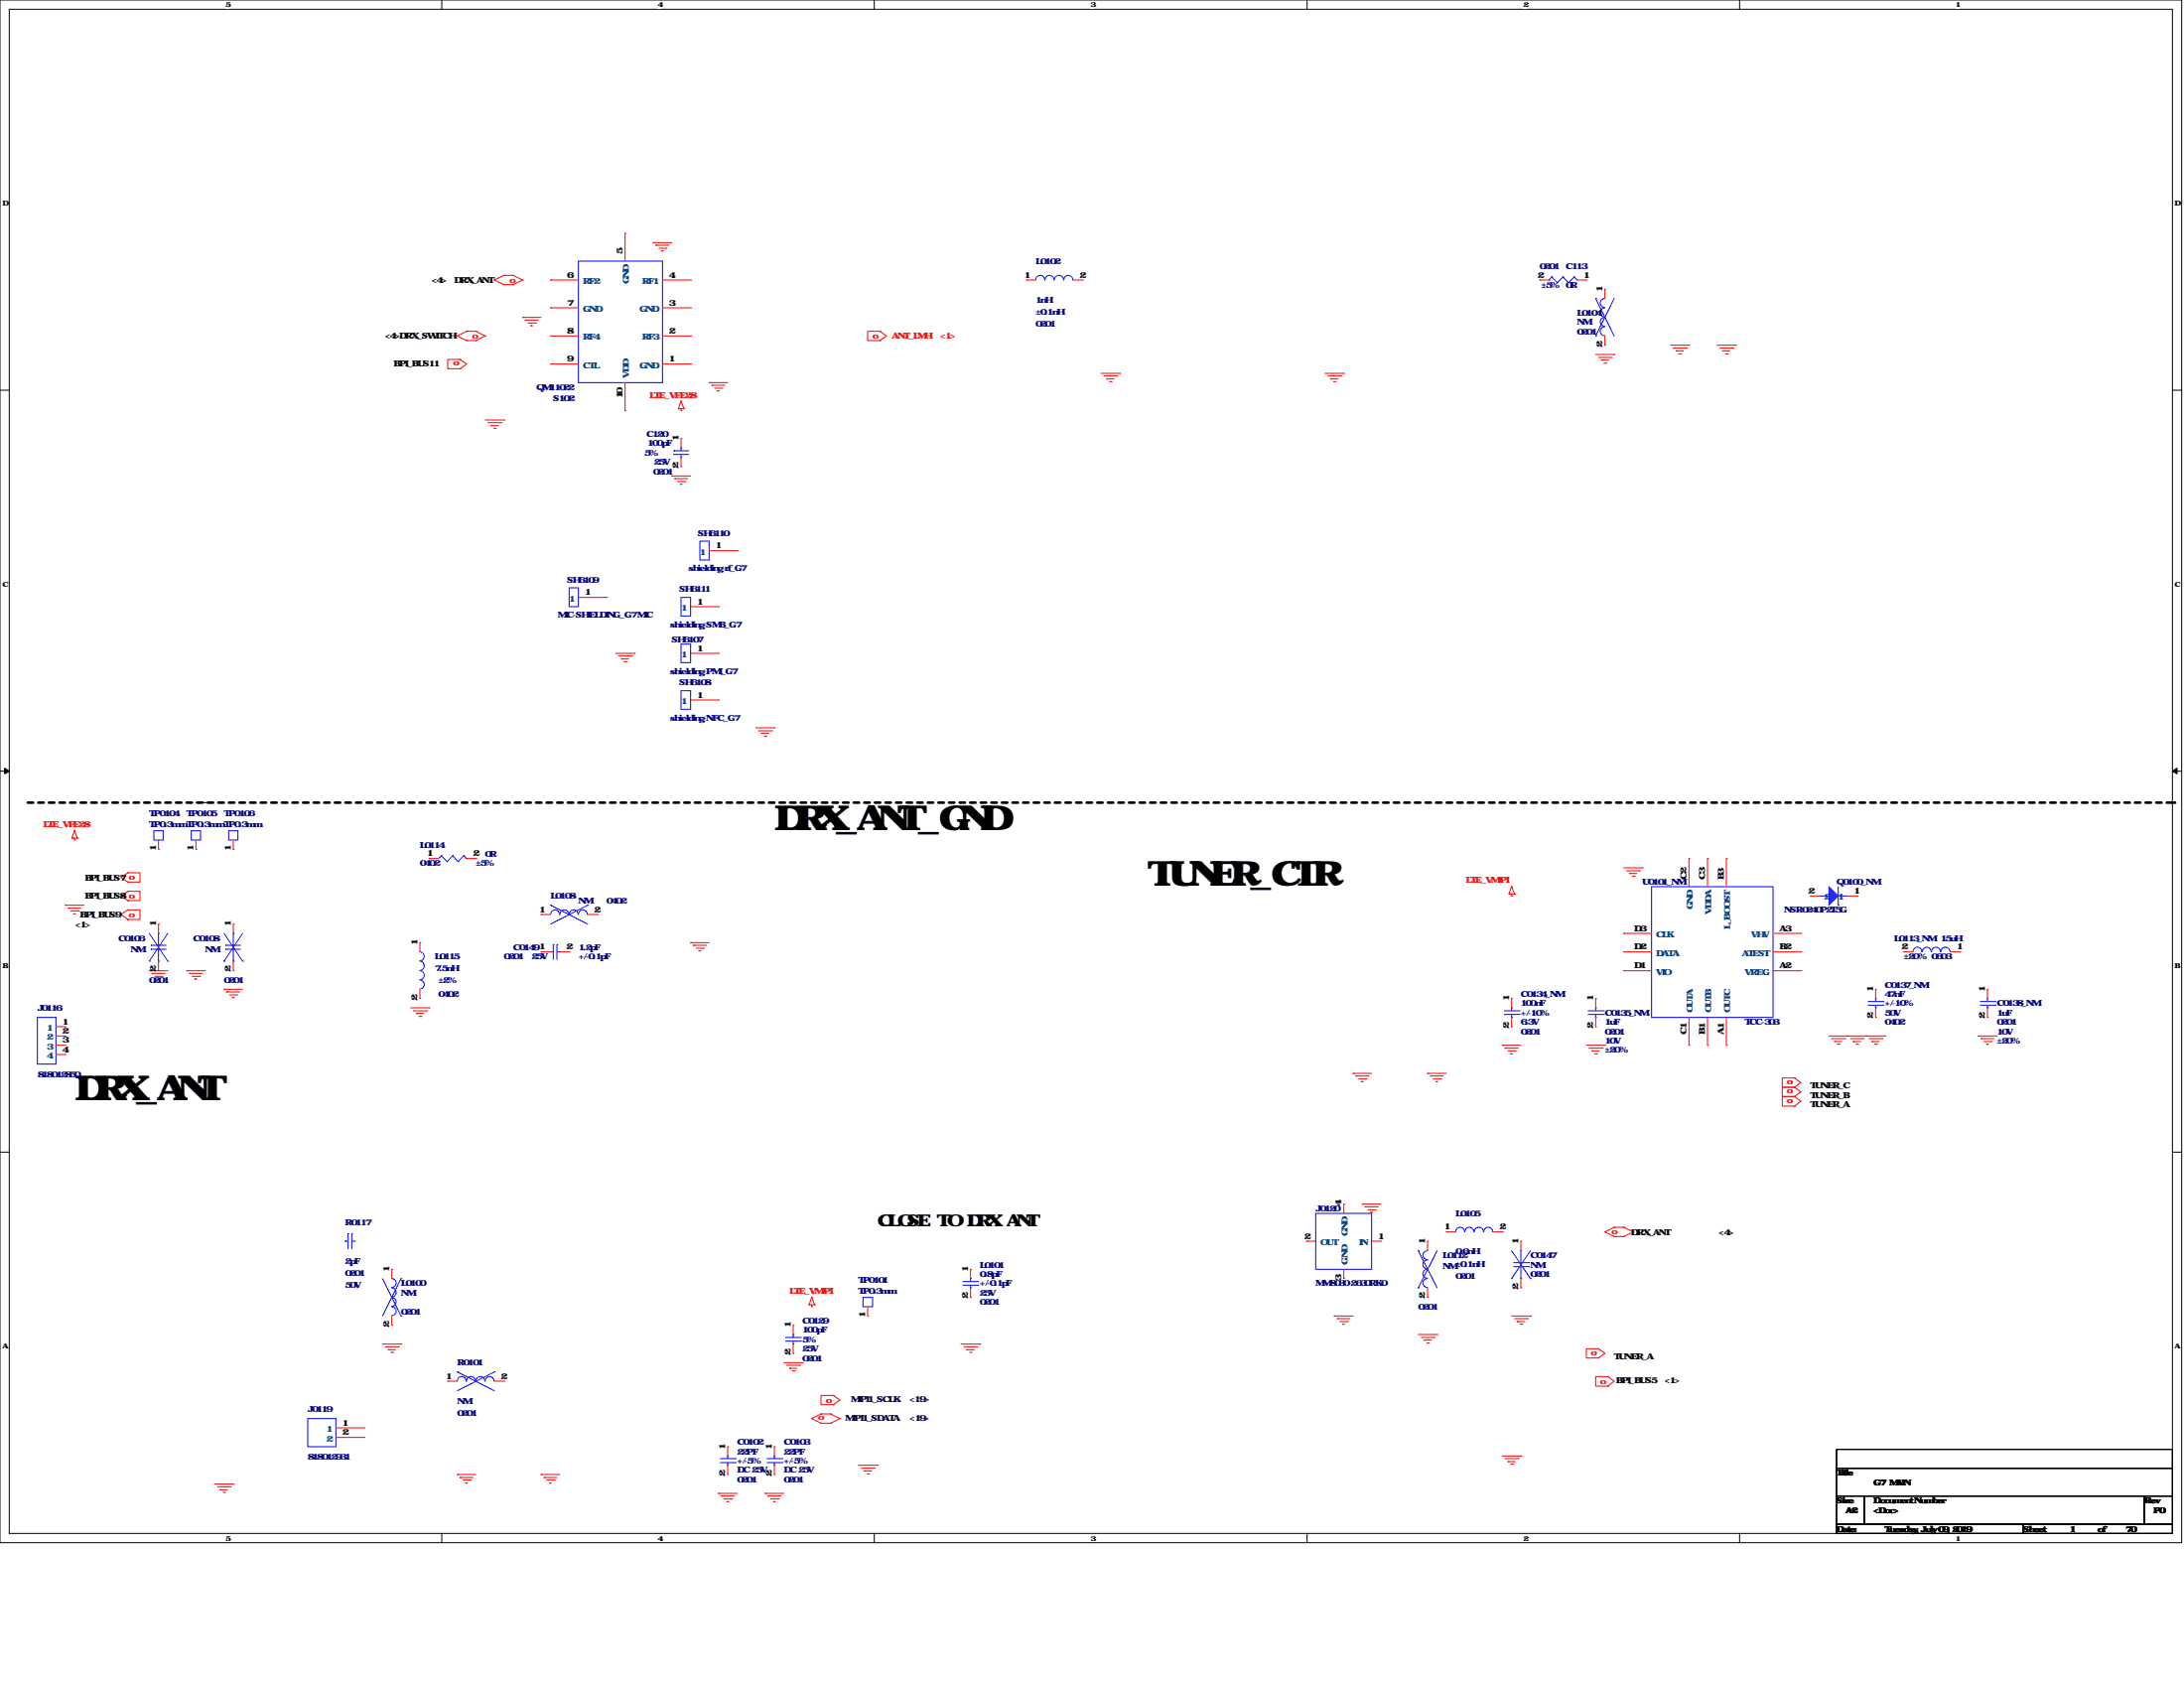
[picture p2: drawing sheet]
<svg xmlns="http://www.w3.org/2000/svg" width="279mm" height="216mm" viewBox="0 0 279 216" stroke-linecap="round" stroke-linejoin="round" font-family="sans-serif">
<path d="M0 0h279.1v197.3h-279.1zM1.2 1.2h276.7v194.9h-276.7z" fill="none" stroke="#000" stroke-width=".13"/>
<g fill="#fff">
<path d="M28.8 .1h.5v1h-.5z"/>
<path d="M28.8 196.3h.5v.9h-.5z"/>
</g>
<path d="M56.5 0v1.2M56.5 196.1v1.2" fill="none" stroke="#000" stroke-width=".13"/>
<g fill="#fff">
<path d="M84.2 .1h.4v1h-.4z"/>
<path d="M84.2 196.3h.4v.9h-.4z"/>
</g>
<path d="M111.8 0v1.2M111.8 196.1v1.2" fill="none" stroke="#000" stroke-width=".13"/>
<g fill="#fff">
<path d="M139.5 .1h.5v1h-.5z"/>
<path d="M139.5 196.3h.5v.9h-.5z"/>
</g>
<path d="M167.2 0v1.2M167.2 196.1v1.2" fill="none" stroke="#000" stroke-width=".13"/>
<g fill="#fff">
<path d="M194.9 .1h.4v1h-.4z"/>
<path d="M194.9 196.3h.4v.9h-.4z"/>
</g>
<path d="M222.5 0v1.2M222.5 196.1v1.2" fill="none" stroke="#000" stroke-width=".13"/>
<g fill="#fff">
<path d="M250.2 .1h.5v1h-.5z"/>
<path d="M250.2 196.3h.5v.9h-.5z"/>
<path d="M.3 25.5h.6v1h-.6z"/>
<path d="M278.2 25.5h.6v1h-.6z"/>
<path d="M.3 74.3h.6v.9h-.6z"/>
<path d="M278.2 74.3h.6v.9h-.6z"/>
</g>
<path d="M0 49.9h1.2M277.9 49.9h1.2" fill="none" stroke="#000" stroke-width=".13"/>
<g fill="#fff">
<path d="M.3 123h.5v1h-.5z"/>
<path d="M278.2 123h.6v1h-.6z"/>
</g>
<path d="M0 98.6h1.2M277.9 98.6h1.2" fill="none" stroke="#000" stroke-width=".13"/>
<path d="M.6 98.3l.6 .3-.6 .4zM277.9 98.6l.6-.3v.7z" fill="#000" stroke="#000" stroke-width=".13"/>
<g fill="#fff">
<path d="M.3 171.7h.5v1h-.5z"/>
<path d="M278.2 171.7h.6v1h-.6z"/>
</g>
<path d="M25.1 102.7h1.1M26.2 102.7h.1M0 147.4h1.2M277.9 147.4h1.2M234.9 185.4h43v2.4h-43zM234.9 187.8h43v3.5h-43zM234.9 191.3h3.6v3.6h-3.6zM234.9 194.9h23.9v1.2h-23.9zM238.5 191.3h35.8v3.6h-35.8zM258.8 194.9h19.1v1.2h-19.1zM274.3 191.3h3.6v3.6h-3.6z" fill="none" stroke="#000" stroke-width=".13"/>
<path d="M3.6 102.7h274.5" fill="none" stroke="#000" stroke-width=".34" stroke-dasharray=".7 .7"/>
<circle cx="278.1" cy="102.7" r=".17" fill="#000" stroke-dasharray=".7 .7"/>
<g fill="none" stroke="#f00" stroke-width=".13">
<path d="M63.2 35.8h.1M63.2 35.8l1.3 .6M64.5 35.2h.1M64.5 36.4h.1M64.5 35.2h1.2M64.5 35.2l-1.3 .6M64.5 36.4h1.2M65.7 35.2h.1M65.7 36.4h.1M65.7 35.2l1.1 .6M66.8 35.8h.1M66.8 35.8l-1.1 .6"/>
<path d="M70.4 35.8h.1M70.4 39.4h.1M70.4 35.8h3.6M70.4 39.4h3.6M80 29.8h.1M80 29.8v3.6M83.6 31h.1M83.6 31h2.3M83.9 31.4h.1M83.9 31.4h1.7M84.3 31.7h.9M84.6 32.1h.1"/>
<path d="M84.6 32.1h.3M84.8 35.8h3.5M84.8 39.4h3.5M85.2 31.7h.1M88.3 39.4h.1M88.3 35.8h.1M131.3 35.8h.1M131.3 35.8h1.2M137.3 35.8h1.2M138.5 35.8h.1M197 35.8h.1M197 35.8h1.2"/>
<path d="M201.8 35.8h1.1M202.9 35.8h.1M205.3 37h.1M205.3 37v1.2M58.5 43h.1M58.5 43l1.2 .6M58.8 47.2h.1M58.8 46h.1M58.8 46h-1.5v1.2h1.5M58.8 46l.9 .6-.9 .6M59.7 42.4h.1M59.7 43.6h.1"/>
<path d="M59.7 42.4h1.2M59.7 42.4l-1.2 .6M59.7 43.6h1.2M60.9 42.4h.1M60.9 43.6h.1M60.9 42.4l1.2 .6M62.1 43h.1M62.1 53.7h2.4M62.1 43l-1.2 .6M62.4 54.1h1.7M62.8 54.4h.1M62.8 54.4h1"/>
<path d="M63.2 54.8h.2M63.4 54.8h.1M64.1 54.1h.1M64.5 53.7h.1M66.8 40.6h.1M66.8 40.6h2.4M67.2 40.9h.1M67.2 40.9h1.7M67.6 41.3h.9M67.9 41.7h.1M67.9 41.7h.3M68.5 41.3h.1"/>
<path d="M70.4 43h.1M70.4 46.6h.1M70.4 46.6h3.6M70.4 43h3.6M80 52.5h.1M80 48.9v3.6M84.8 46.6h3.5M84.8 43h3.5M86.8 52.3h.1M86.8 52.3h.7M87.1 52.5h.1M87.1 51.3h.1"/>
<path d="M87.1 56.1h.1M87.1 59.7h.1M87.1 52.3v.2M87.1 56.1v1.2M87.1 58.5v1.2M87.1 51.3l-.3 1M87.1 51.3l.4 1M87.5 52.3h.1M88.3 46.6h.1M88.3 43h.1M90.7 48.9h.1M90.7 48.9h2.4"/>
<path d="M91.1 49.3h.1M91.1 49.3h1.7M91.4 49.7h1M91.8 50h.1M91.8 50h.2M92.4 49.7h.1M112.6 42.4h.1M112.6 43.6h.1M112.6 42.4h-1.6v1.2h1.6M112.6 42.4l.8 .6-.8 .6M140.8 47.8h2.5M141.2 48.1h1.7"/>
<path d="M141.6 48.5h.1M141.6 48.5h.9M141.9 48.8h.3M142.2 48.8h.1M142.9 48.1h.1M143.3 47.8h.1M169.5 47.8h2.4M169.9 48.1h1.6M170.2 48.5h.1M170.2 48.5h1M170.6 48.8h.2M170.8 48.8h.1"/>
<path d="M171.5 48.1h.1M171.9 47.8h.1M204.1 45.3h2.4M204.5 45.7h1.7M204.9 46.1h.1M204.9 46.1h.9M205.2 46.4h.2M205.3 44.2h.1M205.3 43v1.2M205.4 46.4h.1M206.2 45.7h.1M206.5 45.3h.1"/>
<path d="M213.7 44.2h2.4M214 44.5h1.7M214.4 44.9h.1M214.4 44.9h.9M214.8 45.3h.2M215 45.3h.1M215.7 44.5h.1M216.1 44.2h.1M219.7 44.2h2.3M220 44.5h1.7M220.4 44.9h.1M220.4 44.9h.9"/>
<path d="M220.7 45.3h.3M221 45.3h.1M221.7 44.5h.1M222 44.2h.1M74 76.4h3.6M77.6 76.4h.1M85.9 60.9h.1M85.9 60.9h2.4M86.3 61.2h.1M86.3 61.2h1.7M86.7 61.6h.9M87 61.9h.1"/>
<path d="M87 61.9h.2M87.6 61.6h.1M88.3 77.6h3.6M90.7 70.4h3.6M91.9 77.6h.1M94.3 70.4h.1M78.8 83.6h2.4M79.1 83.9h1.7M79.5 84.3h.1M79.5 84.3h.9M79.8 84.6h.3M80.1 84.6h.1"/>
<path d="M80.8 83.9h.1M81.2 83.6h.1M88.3 83.6h3.6M88.3 89.5h3.6M91.9 83.6h.1M91.9 89.5h.1M96.7 93.1h2.4M97 93.5h1.7M97.4 93.8h.1M97.4 93.8h.9M97.7 94.2h.3M98 94.2h.1"/>
<path d="M98.7 93.5h.1M99.1 93.1h.1M8.3 115.8h.1M8.3 115.8h2.5M8.7 116.2h.1M8.7 116.2h1.7M9.1 116.5h.9M9.2 107.2h.1M9.2 107.2h.7M9.4 116.9h.1M9.4 116.9h.3M9.5 107.4h.1"/>
<path d="M9.5 106.3h.1M9.5 107.2v.2M9.5 106.3l-.3 .9M9.5 106.3l.4 .9M9.9 107.2h.1M10 116.5h.1M16.3 111.6h.1M16.3 112.8h.1M16.3 111.6h1.6v1.2h-1.6M16.3 114h.1M16.3 115.2h.1M16.3 114h1.6v1.2h-1.6"/>
<path d="M16.3 116.4h.1M16.3 117.6h.1M16.3 116.4h1.6v1.2h-1.6M16.3 111.6l-.8 .6 .8 .6M16.3 114l-.8 .6 .8 .6M16.3 116.4l-.8 .6 .8 .6M20.3 118.2h.1M20.3 108.6h.1M20.3 107.4v1.2M20.3 118.2v1.2M25.1 108.6h.1M25.1 107.4v1.2"/>
<path d="M29.8 108.6h.1M29.8 118.2h.1M29.8 107.4v1.2M29.8 118.2v1.2M54.9 109.8h.1M54.9 109.8h1.2M59.7 109.8h1.2M60.9 109.8h.1M69.2 117h.1M69.2 117h1.2M75.2 117h1.2M76.4 117h.1"/>
<path d="M193 114.3h.1M193 114.3h.8M193.4 114.6h.1M193.4 113.4h.1M193.4 114.3v.3M193.4 113.4l.4 .9M193.4 113.4l-.4 .9M193.8 114.3h.1M207.7 119.4h.1M207.7 111h2.4M207.7 119.4h3.6M208.1 111.4h1.7"/>
<path d="M208.4 111.7h.1M208.4 111.7h1M208.8 112.1h.2M209 112.1h.1M209.8 111.4h.1M210.1 111h.1M216.1 109.8h.1M216.1 109.8v3.6M218.4 109.8h.1M218.4 109.8v3.6M220.9 109.8h.1M220.9 109.8v3.6"/>
<path d="M226.8 119.4h3.6M230.4 119.4h.1M231.6 114.6h.1M231.6 114.6h1.2M236.3 114.6h1.3M237.6 114.6h.1M7.2 132.5h1.1M7.2 133.7h1.1M7.2 134.9h1.1M7.2 131.3h1.1M8.3 132.5h.1M8.3 133.7h.1"/>
<path d="M8.3 134.9h.1M8.3 131.3h.1M19.1 124.2h.1M19.1 124.2h2.4M19.4 124.5h.1M19.4 124.5h1.7M19.8 124.9h.9M20.2 125.2h.1M20.2 125.2h.2M20.3 124.2h.1M20.3 122.9v1.3M20.7 124.9h.1"/>
<path d="M23.9 124.2h.1M23.9 124.2h2.3M24.2 124.5h.1M24.2 124.5h1.7M24.6 124.9h.9M24.9 125.2h.1M24.9 125.2h.3M25.5 124.9h.1M28.7 126.5h.1M28.7 126.5h2.3M29 126.9h.1M29 126.9h1.7"/>
<path d="M29.4 127.3h.9M29.7 127.6h.1M29.7 127.6h.3M29.8 124.2h.1M29.8 122.9v1.3M30.3 127.3h.1M52.5 128.9h2.4M52.9 129.3h1.7M53.3 129.6h.1M53.3 129.6h.9M53.6 130h.2M53.7 120.6h.1"/>
<path d="M53.7 127.7h.1M53.7 120.6v1.2M53.7 126.5v1.2M53.8 130h.1M54.6 129.3h.1M54.9 128.9h.1M69.2 121.8h.1M69.2 121.8h1.2M71.6 121.8h1.2M72.8 121.8h.1M88.3 120.6h.1M88.3 120.6h2.4"/>
<path d="M88.7 120.9h.1M88.7 120.9h1.7M89.1 121.3h.9M89.4 121.6h.1M89.4 121.6h.3M90 121.3h.1M173.1 137.3h.1M173.1 137.3h2.4M173.4 137.6h.1M173.4 137.6h1.7M173.8 138h1M174.2 138.3h.1"/>
<path d="M174.2 138.3h.2M174.8 138h.1M182.6 137.3h.1M182.6 137.3h2.4M183 137.6h.1M183 137.6h1.7M183.3 138h1M183.7 138.3h.1M183.7 138.3h.2M184.3 138h.1M192.2 133.7h.1M192.2 133.7h2.4"/>
<path d="M192.5 134.1h.1M192.5 134.1h1.7M192.9 134.4h.9M193.3 134.8h.1M193.3 134.8h.2M193.4 127.7h.1M193.4 131.3h.1M193.4 127.7v1.2M193.4 130.1v1.2M193.8 134.4h.1M202.9 133.7h2.4M203.3 134.1h1.7"/>
<path d="M203.7 134.4h.1M203.7 134.4h.9M204 134.8h.3M204.1 127.7h.1M204.1 131.3h.1M204.1 127.7v1.2M204.1 130.1v1.2M204.3 134.8h.1M205 134.1h.1M205.3 133.7h.1M207.7 124.2h.1M207.7 121.8h.1"/>
<path d="M207.7 124.2h3.6M207.7 121.8h3.6M216.1 133.7h.1M216.1 130.1v3.6M218.4 133.7h.1M218.4 130.1v3.6M220.9 133.7h.1M220.9 130.1v3.6M226.8 124.2h3.6M226.8 121.8h3.6M229.6 139.1h.1M229.6 137.9h.1"/>
<path d="M229.6 137.9h-1.6v1.2h1.6M229.6 139.1h-1.6v1.2h1.6M229.6 137.9l.8 .6-.8 .6M229.6 139.1l.8 .6-.8 .6M230.4 124.2h.1M230.4 121.8h.1M234 132.5h7.1M234.3 132.8h1.7M234.7 133.2h.1M234.7 133.2h.9M235 133.6h.3M235.3 133.6h.1"/>
<path d="M236 132.8h.1M236.3 132.5h.1M236.7 132.8h1.7M237.1 133.2h.1M237.1 133.2h.9M237.4 133.6h.3M237.7 133.6h.1M238.4 132.8h.1M238.8 132.5h.1M239.1 132.8h1.7M239.5 133.2h.1M239.5 133.2h.9"/>
<path d="M239.8 133.6h.3M239.9 126.5h.1M239.9 130.1h.1M239.9 126.5v1.2M239.9 128.9v1.2M240.1 133.6h.1M240.8 132.8h.1M241.1 132.5h.1M243.5 121.8h.1M243.5 121.8h1.2M249.5 121.8h1.2M250.7 121.8h.1"/>
<path d="M253.1 132.5h.1M253.1 132.5h2.4M253.4 132.8h.1M253.4 132.8h1.7M253.8 133.2h1M254.2 133.6h.1M254.2 133.6h.2M254.3 126.5h.1M254.3 130.1h.1M254.3 126.5v1.2M254.3 128.9v1.2M254.8 133.2h.1"/>
<path d="M167.1 158.7h.1M167.1 158.7h1.2M171.9 154h.1M171.9 154v1.2M174.3 154h.1M174.3 154h2.4M174.6 154.3h.1M174.6 154.3h1.7M175 154.7h.9M175.3 155.1h.1M175.3 155.1h.3M175.5 158.7h1.2"/>
<path d="M175.9 154.7h.1M176.7 158.7h.1M182.6 158.7h.1M182.6 158.7v1.3M185 157.6h.1M185 157.6h1.2M191 157.6h1.2M192.2 157.6h.1M194.6 158.7h.1M194.6 158.7v1.3M205.3 157.6h.1M205.3 157.6l1.2 .6"/>
<path d="M206.5 157h.1M206.5 158.2h.1M206.5 157l-1.2 .6M206.5 157h1.2M206.5 158.2h1.2M207.7 157h.1M207.7 158.2h.1M207.7 157l1.2 .6M208.9 157.6h.1M208.9 157.6l-1.2 .6M229.6 140.3h.1M229.6 141.5h.1"/>
<path d="M229.6 140.3h-1.6v1.2h1.6M229.6 140.3l.8 .5-.8 .7M48.9 171.9h2.4M49.3 172.3h1.7M49.7 172.6h.1M49.7 172.6h.9M50 173h.2M50.1 162.3h.1M50.1 169.5h.1M50.1 162.3v1.2M50.1 168.3v1.2M50.2 173h.1"/>
<path d="M51 172.3h.1M51.3 171.9h.1M57.3 176.7h.1M57.3 176.7h1.2M63.2 176.7h1.3M64.5 176.7h.1M100.3 174.3h2.4M100.6 174.6h1.7M101 175h.1M101 175h.9M101.3 175.3h.3M101.5 169.5h.1"/>
<path d="M101.5 173.1h.1M101.5 169.5v1.2M101.5 171.9v1.2M101.6 175.3h.1M102.3 174.6h.1M102.7 174.3h.1M103.5 166.9h.1M103.5 166.9h.7M103.8 167.1h.1M103.8 165.9h.1M103.8 166.9v.2M103.8 165.9l-.3 1"/>
<path d="M103.8 165.9l.4 1M104.2 166.9h.1M106.6 178.5h.1M106.6 179.7h.1M106.6 178.5h-1.6v1.2h1.6M106.6 178.5l.8 .6-.8 .6M111 168.3h.1M111 167.1v1.2M122.9 171.9h2.4M123.3 172.3h1.7M123.7 172.6h.1M123.7 172.6h.9"/>
<path d="M124 173h.2M124.2 162.3h.1M124.2 165.9h.1M124.2 162.3v1.2M124.2 164.7v1.2M124.2 173h.1M125 172.3h.1M125.3 171.9h.1M170.7 168.3h.1M170.7 168.3h2.4M171.1 168.7h.1M171.1 168.7h1.6"/>
<path d="M171.4 169h1M171.8 169.4h.1M171.8 169.4h.2M171.9 163.5h.1M171.9 162.3v1.2M172.4 169h.1M181.4 170.7h2.5M181.8 171.1h1.7M182.2 171.4h.1M182.2 171.4h.9M182.5 171.8h.3M182.6 165.9h.1"/>
<path d="M182.6 164.7v1.2M182.8 171.8h.1M183.5 171.1h.1M183.9 170.7h.1M193.4 168.3h2.4M193.8 168.7h1.6M194.1 169h.1M194.1 169h1M194.5 169.4h.2M194.6 164.7h.1M194.6 163.5v1.2M194.7 169.4h.1"/>
<path d="M195.4 168.7h.1M195.8 168.3h.1M204.5 173.7h.1M204.5 172.5h.1M204.5 172.5h-1.6v1.2h1.6M204.5 172.5l.8 .6-.8 .6M205.7 176.1h.1M205.7 177.3h.1M205.7 176.1h-1.6v1.2h1.6M205.7 176.1l.8 .6-.8 .6M27.4 189.8h2.4M27.8 190.2h1.7"/>
<path d="M28.2 190.5h.1M28.2 190.5h.9M28.5 190.9h.2M28.7 190.9h.1M29.5 190.2h.1M29.8 189.8h.1M43 182.6h3.6M43 183.9h3.6M46.6 182.6h.1M46.6 183.9h.1M58.5 188.6h.1M58.5 188.6h2.4"/>
<path d="M58.8 189h.1M58.8 189h1.7M59.2 189.3h1M59.6 189.7h.1M59.6 189.7h.2M60.2 189.3h.1M69.2 188.6h.1M69.2 188.6h2.4M69.6 189h.1M69.6 189h1.6M69.9 189.3h1M70.3 189.7h.1"/>
<path d="M70.3 189.7h.2M70.9 189.3h.1M91.9 191h.1M91.9 191h2.4M92.3 191.3h.1M92.3 191.3h1.6M92.6 191.7h1M93 192.1h.1M93 192.1h.2M93.1 185h.1M93.1 188.6h.1M93.1 185v1.2"/>
<path d="M93.1 187.4v1.2M93.6 191.7h.1M97.9 191h.1M97.9 191h2.4M98.3 191.3h.1M98.3 191.3h1.6M98.6 191.7h1M99 192.1h.1M99 192.1h.2M99.1 185h.1M99.1 188.6h.1M99.1 185v1.2"/>
<path d="M99.1 187.4v1.2M99.6 191.7h.1M103.8 181.4h.1M103.8 181.4l1.2 .6M105 182h.1M105 180.8h.1M105 182h1.3M105 180.8h1.3M105 180.8l-1.2 .6M106.3 182h.1M106.3 180.8h.1M106.3 180.8l1.1 .6"/>
<path d="M107.4 181.4h.1M107.4 181.4l-1.1 .6M109.8 187.4h2.4M110.2 187.8h1.6M110.5 188.1h.1M110.5 188.1h1M110.9 188.5h.2M111.1 188.5h.1M111.8 187.8h.1M112.2 187.4h.1M192.2 186.2h2.4M192.5 186.6h1.7"/>
<path d="M192.9 186.9h.1M192.9 186.9h.9M193.3 187.3h.2M193.5 187.3h.1M194.2 186.6h.1M194.6 186.2h.1"/>
</g>
<g fill="none" stroke="#00f" stroke-width=".13">
<path d="M74 33.4h10.8v15.5h-10.8zM133.6 35.8a.57 .57 0 0 0-.5-.6 .57 .57 0 0 0-.6 .6M134.8 35.8a.57 .57 0 0 0-.5-.6 .57 .57 0 0 0-.6 .6M136.1 35.8a.59 .59 0 0 0-.6-.6 .59 .59 0 0 0-.6 .6M137.2 35.8a.57 .57 0 0 0-.5-.6 .57 .57 0 0 0-.6 .6M198.2 35.8h.1M198.5 35.4h.1M198.5 35.4l.7 .8M198.5 35.4l-.3 .4M199.2 36.2h.1M199.9 35.4h.1M199.9 35.4l.8 .8"/>
<path d="M199.9 35.4l-.7 .8M200.7 36.2h.1M201.4 35.4h.1M201.4 35.4l.4 .4M201.4 35.4l-.7 .8M204.1 38.2h.1M204.1 38.2l2.4 4.8M205.3 38.2a.57 .57 0 0 0-.6 .6 .57 .57 0 0 0 .6 .5M205.3 39.4a.59 .59 0 0 0-.6 .6 .59 .59 0 0 0 .6 .6M206.5 38.2l-2.4 4.8M86.2 57.7h.1M86.2 58.1h.1"/>
<path d="M86.2 57.7h1.9M86.2 58.1h1.9M87.1 57.3h.1M87.1 58.5h.1M87.1 57.3v.4M87.1 58.1v.4M204.1 43h.1M205.3 40.6a.57 .57 0 0 0-.6 .6 .57 .57 0 0 0 .6 .5M205.3 41.8a.57 .57 0 0 0-.6 .6 .57 .57 0 0 0 .6 .5M72.8 75.2h1.2v2.4h-1.2zM87.1 76.4h1.2v2.4h-1.2zM89.5 69.2h1.2v2.4h-1.2z"/>
<path d="M87.1 82.4h1.2v2.4h-1.2zM87.1 88.3h1.2v2.4h-1.2zM19.1 119.4l2.4 3.5M19.7 106.3h1.2v1.1h-1.2zM20.3 119.4h.1M20.3 119.4v1.5M21.5 119.4l-2.4 3.5M24.5 106.3h1.2v1.1h-1.2zM28.7 119.4l2.3 3.5M29.3 106.3h1.1v1.1h-1.1zM29.8 119.4h.1M29.8 119.4v1.5"/>
<path d="M31 119.4l-2.3 3.5M56.5 109.5h.1M56.5 109.5l-.4 .3M56.5 109.5l.7 .7M57.2 110.2h.1M57.9 109.5h.1M57.9 109.5l-.7 .7M57.9 109.5l.7 .7M58.6 110.2h.1M59.3 109.5h.1M59.3 109.5l-.7 .7M59.3 109.5l.4 .3"/>
<path d="M59.7 109.8h.1M70.4 117a.57 .57 0 0 1 .6-.6 .57 .57 0 0 1 .6 .6M70.4 115.8h.1M70.4 115.8l4.8 2.4M71.6 117a.57 .57 0 0 1 .6-.6 .57 .57 0 0 1 .6 .6M72.8 117a.57 .57 0 0 1 .6-.6 .57 .57 0 0 1 .6 .6M74 117a.57 .57 0 0 1 .6-.6 .57 .57 0 0 1 .5 .6M75.2 115.8h.1M75.2 115.8l-4.8 2.4M211.3 113.4h15.5v16.7h-15.5zM232.8 114.6h.1M232.8 114.6h1.2"/>
<path d="M235.2 114.6h.1M235.2 115.8h.1M235.2 114.6h1.1M235.2 113.4v2.4M4.8 130.1h2.4v6h-2.4zM19.1 122.9h.1M19.3 120.9h.1M19.3 121.4h.1M19.3 120.9h2M19.3 121.4h2M20.3 122.9h.1M20.3 121.4v1.5"/>
<path d="M21.5 122.9h.1M28.7 122.9h.1M28.9 120.9h.1M28.9 121.4h.1M28.9 120.9h1.9M28.9 121.4h1.9M29.8 122.9h.1M29.8 121.4v1.5M31 122.9h.1M53.7 121.8a.57 .57 0 0 1 .6 .5 .57 .57 0 0 1-.6 .6M53.7 122.9a.59 .59 0 0 1 .6 .6 .59 .59 0 0 1-.6 .6M53.7 124.2a.57 .57 0 0 1 .6 .5 .57 .57 0 0 1-.6 .6"/>
<path d="M53.7 125.3a.57 .57 0 0 1 .6 .6 .57 .57 0 0 1-.6 .6M70.4 121.8h.1M70.4 121.8h.4M70.8 120.8h.1M70.8 120.8v1.9M71.2 120.8h.1M71.2 120.8v1.9M71.2 121.8h.4M71.6 121.8h.1M192.4 129.3h2M192.4 129.8h2M193.4 128.9h.1"/>
<path d="M193.4 130.1h.1M193.4 128.9v.4M193.4 129.8v.3M194.4 129.3h.1M194.4 129.8h.1M203.2 129.3h1.9M203.2 129.8h1.9M204.1 128.9h.1M204.1 130.1h.1M204.1 128.9v.4M204.1 129.8v.3M205.1 129.3h.1"/>
<path d="M205.1 129.8h.1M239 128.1h1.9M239 128.6h1.9M239.9 127.7h.1M239.9 128.9h.1M239.9 127.7v.4M239.9 128.6v.3M240.9 128.1h.1M240.9 128.6h.1M245.9 121.7a.57 .57 0 0 0-.6-.5 .57 .57 0 0 0-.6 .6M247.1 121.7a.57 .57 0 0 0-.6-.5 .57 .57 0 0 0-.6 .6M248.2 121.7a.57 .57 0 0 0-.5-.5 .57 .57 0 0 0-.6 .6"/>
<path d="M249.5 121.7a.59 .59 0 0 0-.6-.5 .59 .59 0 0 0-.6 .6M253.3 128.1h1.9M253.3 128.6h1.9M254.3 127.7h.1M254.3 128.9h.1M254.3 127.7v.4M254.3 128.6v.3M255.2 128.1h.1M255.2 128.6h.1M44.2 158.7h.1M44.2 158.7h.3M44.5 157.8h.1"/>
<path d="M44.5 157.8v1.9M45 157.8h.1M45 157.8v1.9M45 158.7h.3M45.3 158.7h.1M168.3 155.2h7.2v7.1h-7.2zM181.4 160h.1M181.4 160l2.5 4.7M182.6 160a.57 .57 0 0 0-.6 .5 .57 .57 0 0 0 .6 .6M183.9 160l-2.5 4.7M187.4 157.6a.57 .57 0 0 0-.6-.6 .57 .57 0 0 0-.6 .6M188.6 157.6a.57 .57 0 0 0-.6-.6 .57 .57 0 0 0-.6 .6"/>
<path d="M189.8 157.6a.59 .59 0 0 0-.6-.6 .59 .59 0 0 0-.6 .6M191 157.6a.57 .57 0 0 0-.6-.6 .57 .57 0 0 0-.6 .6M193.4 160l2.4 3.5M194.6 160h.1M194.6 160v1.5M195.8 160l-2.4 3.5M48.9 163.5l2.4 4.8M50.1 163.5a.57 .57 0 0 1 .6 .6 .57 .57 0 0 1-.6 .6M50.1 164.7a.59 .59 0 0 1 .6 .6 .59 .59 0 0 1-.6 .6M50.1 165.9a.57 .57 0 0 1 .6 .6 .57 .57 0 0 1-.6 .6M50.1 167.1a.57 .57 0 0 1 .6 .6 .57 .57 0 0 1-.6 .6M51.3 163.5h.1"/>
<path d="M51.3 168.3h.1M51.3 163.5l-2.4 4.8M58.5 176.7a.57 .57 0 0 1 .6-.6 .57 .57 0 0 1 .5 .6M58.5 175.5h.1M58.5 175.5l4.7 2.4M59.7 176.7a.57 .57 0 0 1 .6-.6 .57 .57 0 0 1 .5 .6M60.9 176.7a.57 .57 0 0 1 .5-.6 .57 .57 0 0 1 .6 .6M62.1 176.7a.57 .57 0 0 1 .5-.6 .57 .57 0 0 1 .6 .6M63.2 175.5h.1M63.2 175.5l-4.7 2.4M100.5 171.1h1.9M100.5 171.5h1.9"/>
<path d="M101.5 170.7h.1M101.5 171.9h.1M101.5 170.7v.4M101.5 171.5v.4M102.4 171.1h.1M102.4 171.5h.1M110.4 165.9h1.2v1.2h-1.2zM123.2 163.9h1.9M123.2 164.4h1.9M124.2 163.5h.1M124.2 164.7h.1M124.2 163.5v.4"/>
<path d="M124.2 164.4v.3M125.1 163.9h.1M125.1 164.4h.1M181.4 164.7h.1M182.6 161.2a.57 .57 0 0 0-.6 .5 .57 .57 0 0 0 .6 .6M182.6 162.3a.57 .57 0 0 0-.6 .6 .57 .57 0 0 0 .6 .6M182.6 163.5a.57 .57 0 0 0-.6 .6 .57 .57 0 0 0 .6 .6M193.4 163.5h.1M193.6 161.5h1.9M193.6 162h1.9M194.6 163.5h.1M194.6 162v1.5"/>
<path d="M195.5 161.5h.1M195.5 162h.1M195.8 163.5h.1M39.4 181.4h3.6v3.6h-3.6zM92.2 186.6h1.9M92.2 187.1h1.9M93.1 186.2h.1M93.1 187.4h.1M93.1 186.2v.4M93.1 187.1v.3M94.1 186.6h.1M94.1 187.1h.1"/>
<path d="M98.1 186.6h1.9M98.1 187.1h1.9M99.1 186.2h.1M99.1 187.4h.1M99.1 186.2v.4M99.1 187.1v.3M100 186.6h.1M100 187.1h.1"/>
</g>
<path d="M234 113.4l1.2 1.2-1.2 1.2z" fill="#00f" stroke="#00f" stroke-width=".13"/>
<g font-size="4.4">
<text x="99.1" y="106.1">DRX_ANT_GND</text>
<text x="146.8" y="113.3">TUNER_CTR</text>
<text x="9.5" y="140.8">DRX_ANT</text>
</g>
<text font-size="2.1" x="112.2" y="156.8">CLOSE TO DRX ANT</text>
<g font-size="1.1">
<text x="72.6" y="35.5">6</text>
<text x="79.7" y="32.6" transform="rotate(-90 79.7 32.6)">5</text>
<text x="85.6" y="35.5">4</text>
<text x="131.1" y="35.5">1</text>
<text x="138.1" y="35.5">2</text>
<text x="196.7" y="35.5">2</text>
<text x="202.6" y="35.5">1</text>
<text x="55.2" y="36.2">&lt;4&gt;</text>
<text x="58.1" y="36.2">DRX_ANT</text>
<text x="72.6" y="39.1">7</text>
<text x="85.6" y="39.1">3</text>
<text x="205" y="37.3" transform="rotate(-90 205 37.3)">1</text>
<text x="49.3" y="43.3">&lt;4&gt;DRX_SWITCH</text>
<text x="50.4" y="46.8">BPI_BUS11</text>
<text x="72.6" y="42.7">8</text>
<text x="72.6" y="46.3">9</text>
<text x="85.6" y="46.3">1</text>
<text x="85.6" y="42.7">2</text>
<text x="205" y="44.4" transform="rotate(-90 205 44.4)">2</text>
<text x="79.7" y="51" transform="rotate(-90 79.7 51)">10</text>
<text x="86.8" y="59.9" transform="rotate(-90 86.8 59.9)">2</text>
<text x="86.8" y="56.4" transform="rotate(-90 86.8 56.4)">1</text>
<text x="91.6" y="70.1">1</text>
<text x="74.8" y="76.1">1</text>
<text x="89.2" y="77.3">1</text>
<text x="89.2" y="83.3">1</text>
<text x="89.2" y="89.2">1</text>
<text x="10.8" y="112.6">BPI_BUS7 o</text>
<text x="20" y="108.9" transform="rotate(-90 20 108.9)">1</text>
<text x="24.8" y="108.9" transform="rotate(-90 24.8 108.9)">1</text>
<text x="29.5" y="108.9" transform="rotate(-90 29.5 108.9)">1</text>
<text x="54.7" y="109.5">1</text>
<text x="60.5" y="109.5">2</text>
<text x="215.8" y="112.6" transform="rotate(-90 215.8 112.6)">C2</text>
<text x="218.1" y="112.6" transform="rotate(-90 218.1 112.6)">C3</text>
<text x="220.6" y="112.6" transform="rotate(-90 220.6 112.6)">B3</text>
<text x="9.7" y="118.6">&lt;1&gt;</text>
<text x="10.2" y="117.3">BPI_BUS9</text>
<text x="10.8" y="115">BPI_BUS8 o</text>
<text x="20" y="118.5" transform="rotate(-90 20 118.5)">1</text>
<text x="29.5" y="118.5" transform="rotate(-90 29.5 118.5)">1</text>
<text x="69" y="116.7">1</text>
<text x="76" y="116.7">2</text>
<text x="209.1" y="119.1">D3</text>
<text x="227.7" y="119.1">A3</text>
<text x="231.3" y="114.3">2</text>
<text x="237.2" y="114.3">1</text>
<text x="20" y="124.4" transform="rotate(-90 20 124.4)">2</text>
<text x="29.5" y="124.4" transform="rotate(-90 29.5 124.4)">2</text>
<text x="53.4" y="120.9" transform="rotate(-90 53.4 120.9)">1</text>
<text x="72.5" y="121.5">2</text>
<text x="209.1" y="123.9">D1</text>
<text x="209.1" y="121.5">D2</text>
<text x="227.7" y="123.9">A2</text>
<text x="227.7" y="121.5">B2</text>
<text x="243.3" y="121.5">2</text>
<text x="250.4" y="121.5">1</text>
<text x="8" y="131">1</text>
<text x="53.4" y="128" transform="rotate(-90 53.4 128)">2</text>
<text x="193.1" y="131.6" transform="rotate(-90 193.1 131.6)">2</text>
<text x="193.1" y="128.1" transform="rotate(-90 193.1 128.1)">1</text>
<text x="203.8" y="131.6" transform="rotate(-90 203.8 131.6)">2</text>
<text x="203.8" y="128.1" transform="rotate(-90 203.8 128.1)">1</text>
<text x="239.6" y="130.3" transform="rotate(-90 239.6 130.3)">2</text>
<text x="239.6" y="126.9" transform="rotate(-90 239.6 126.9)">1</text>
<text x="254" y="130.3" transform="rotate(-90 254 130.3)">2</text>
<text x="254" y="126.9" transform="rotate(-90 254 126.9)">1</text>
<text x="8" y="132.2">2</text>
<text x="8" y="133.4">3</text>
<text x="8" y="134.6">4</text>
<text x="215.8" y="132.3" transform="rotate(-90 215.8 132.3)">C1</text>
<text x="218.1" y="132.3" transform="rotate(-90 218.1 132.3)">B1</text>
<text x="220.6" y="132.3" transform="rotate(-90 220.6 132.3)">A1</text>
<text x="231.6" y="139.2">TUNER_C</text>
<text x="231.6" y="140.4">TUNER_B</text>
<text x="231.6" y="141.6">TUNER_A</text>
<text x="171.6" y="154.3" transform="rotate(-90 171.6 154.3)">4</text>
<text x="166.9" y="158.5">2</text>
<text x="176.3" y="158.5">1</text>
<text x="182.3" y="159.1" transform="rotate(-90 182.3 159.1)">1</text>
<text x="184.8" y="157.3">1</text>
<text x="191.9" y="157.3">2</text>
<text x="194.3" y="159.1" transform="rotate(-90 194.3 159.1)">1</text>
<text x="208.7" y="157.9">DRX_ANT</text>
<text x="219.9" y="157.9">&lt;4&gt;</text>
<text x="49.8" y="162.7" transform="rotate(-90 49.8 162.7)">1</text>
<text x="123.9" y="166.2" transform="rotate(-90 123.9 166.2)">2</text>
<text x="123.9" y="162.7" transform="rotate(-90 123.9 162.7)">1</text>
<text x="171.6" y="163.8" transform="rotate(-90 171.6 163.8)">3</text>
<text x="182.3" y="166.2" transform="rotate(-90 182.3 166.2)">2</text>
<text x="194.3" y="165" transform="rotate(-90 194.3 165)">2</text>
<text x="49.8" y="169.8" transform="rotate(-90 49.8 169.8)">2</text>
<text x="101.2" y="173.4" transform="rotate(-90 101.2 173.4)">2</text>
<text x="101.2" y="169.8" transform="rotate(-90 101.2 169.8)">1</text>
<text x="110.7" y="168.6" transform="rotate(-90 110.7 168.6)">1</text>
<text x="206.5" y="173.8">TUNER_A</text>
<text x="57.1" y="176.4">1</text>
<text x="64.1" y="176.4">2</text>
<text x="206.8" y="176.9">BPI_BUS5</text>
<text x="213" y="176.9">&lt;1&gt;</text>
<text x="43.8" y="182.3">1</text>
<text x="43.8" y="183.6">2</text>
<text x="92.8" y="185.4" transform="rotate(-90 92.8 185.4)">1</text>
<text x="98.8" y="185.4" transform="rotate(-90 98.8 185.4)">1</text>
<text x="92.8" y="188.8" transform="rotate(-90 92.8 188.8)">2</text>
<text x="98.8" y="188.8" transform="rotate(-90 98.8 188.8)">2</text>
<text x="234.9" y="188.8">Title</text>
<text x="239.7" y="189.9">G7 MAIN</text>
<text x="234.9" y="192.3">Size</text>
<text x="234.9" y="195.9">Date:</text>
<text x="236.1" y="193.5">A2</text>
<text x="239.7" y="192.3">Document Number</text>
<text x="239.7" y="193.5">&lt;Doc&gt;</text>
<text x="241.1" y="195.9">Tuesday, July 09, 2019</text>
<text x="258.8" y="195.9">Sheet</text>
<text x="264.8" y="195.9">1</text>
<text x="268.3" y="195.9">of</text>
<text x="271.9" y="195.9">70</text>
<text x="274.3" y="192.3">Rev</text>
<text x="275.5" y="193.5">P0</text>
</g>
<g font-size="1.1" fill="#000080">
<text x="132.5" y="33.8">L0102</text>
<text x="197" y="34.4">0201</text>
<text x="200.3" y="34.4">C113</text>
<text x="132.5" y="38.7">1nH</text>
<text x="132.5" y="40.3">±0.1nH</text>
<text x="132.5" y="41.8">0201</text>
<text x="197.2" y="36.8">±5%</text>
<text x="200.3" y="36.8">0R</text>
<text x="201.8" y="40.3">L0104</text>
<text x="201.8" y="41.6">NM</text>
<text x="201.8" y="42.8">0201</text>
<text x="68.6" y="49.9">QM11022</text>
<text x="70.8" y="51.4">S102</text>
<text x="82.5" y="58.3">5%</text>
<text x="82.7" y="55.9">C120</text>
<text x="82.8" y="57.1">100pF</text>
<text x="83.7" y="59.5">25V</text>
<text x="83.6" y="60.7">0201</text>
<text x="89.3" y="68.5">SH6110</text>
<text x="72.6" y="74.5">SH6109</text>
<text x="86.9" y="75.7">SH6111</text>
<text x="88.1" y="73.1">shielding-rf_G7</text>
<text x="71.4" y="79">MIC-SHIELDING_G7 MIC</text>
<text x="85.7" y="80.2">shielding-SMB_G7</text>
<text x="85.9" y="82.1">SH6107</text>
<text x="85.7" y="86.2">shielding-PMI_G7</text>
<text x="86.9" y="87.6">SH6108</text>
<text x="85.7" y="92.2">shielding-NFC_G7</text>
<text x="19.1" y="104.4">TP0104</text>
<text x="19.1" y="105.8">TP0.3mmTP0.3mmTP0.3mm</text>
<text x="23.9" y="104.4">TP0105</text>
<text x="28.7" y="104.4">TP0106</text>
<text x="53.7" y="108.4">L0114</text>
<text x="53.7" y="110.8">0402</text>
<text x="60.9" y="110.8">±5%</text>
<text x="62.1" y="109.6">0R</text>
<text x="210.1" y="113.2">U0101_NM</text>
<text x="234.9" y="113.2">Q0100_NM</text>
<text x="70.4" y="115">L0108</text>
<text x="74" y="115.6">NM</text>
<text x="77.6" y="115.6">0402</text>
<text x="228.3" y="116.8">NSR0240P2T5G</text>
<text x="15.2" y="120.4">C0106</text>
<text x="16.7" y="121.8">NM</text>
<text x="19.1" y="125.7">0201</text>
<text x="24.7" y="120.4">C0108</text>
<text x="26.2" y="121.8">NM</text>
<text x="28.7" y="125.7">0201</text>
<text x="55.6" y="122.7">L0115</text>
<text x="55.6" y="124.2">7.5nH</text>
<text x="56.1" y="125.7">±2%</text>
<text x="64.5" y="122.7">0201</text>
<text x="65.7" y="121.5">C01491</text>
<text x="68" y="122.7">25V</text>
<text x="74" y="122.7">+/-0.1pF</text>
<text x="74" y="121.5">1.2pF</text>
<text x="242.3" y="120.4">L0113_NM 15uH</text>
<text x="243.5" y="122.7">±20% 0603</text>
<text x="4.8" y="129.3">J0116</text>
<text x="56.1" y="127.5">0402</text>
<text x="194.6" y="127.5">C0134_NM</text>
<text x="194.6" y="128.7">100nF</text>
<text x="194.6" y="131.1">6.3V</text>
<text x="194.6" y="129.9">+/-10%</text>
<text x="205.3" y="129.9">C0135_NM</text>
<text x="205.3" y="131.1">1uF</text>
<text x="223.2" y="131.1">TCC-303</text>
<text x="241.1" y="126.3">C0137_NM</text>
<text x="241.1" y="127.5">47nF</text>
<text x="241.1" y="131.1">0402</text>
<text x="241.1" y="129.9">50V</text>
<text x="241.1" y="128.7">+/-10%</text>
<text x="255.5" y="128.7">C0138_NM</text>
<text x="255.5" y="129.9">1uF</text>
<text x="255.5" y="131.1">0201</text>
<text x="4.8" y="137.8">818012850</text>
<text x="194.6" y="132.3">0201</text>
<text x="205.3" y="132.3">0201</text>
<text x="205.3" y="133.5">10V</text>
<text x="205.3" y="134.7">±20%</text>
<text x="255.5" y="132.3">10V</text>
<text x="255.5" y="133.5">±20%</text>
<text x="168.3" y="155">J0120</text>
<text x="186.2" y="155.6">L0105</text>
<text x="44.2" y="156.8">R0117</text>
<text x="44.2" y="161.7">2pF</text>
<text x="184.6" y="161">L0112</text>
<text x="186.2" y="160.4">0.6nH</text>
<text x="195.8" y="161">C0147</text>
<text x="44.2" y="163.2">0201</text>
<text x="44.2" y="164.8">50V</text>
<text x="51.3" y="164.5">L0100</text>
<text x="51.3" y="165.7">NM</text>
<text x="109.8" y="164">TP0101</text>
<text x="109.8" y="165.5">TP0.3mm</text>
<text x="125.3" y="162.1">L0101</text>
<text x="125.3" y="163.3">0.8pF</text>
<text x="125.3" y="166.9">0201</text>
<text x="125.3" y="165.7">25V</text>
<text x="125.3" y="164.5">+/-0.1pF</text>
<text x="168.3" y="164.5">MM8030-2630RK0</text>
<text x="181.4" y="167.5">0201</text>
<text x="184.6" y="162.3">NM</text>
<text x="186.2" y="162">±0.1nH</text>
<text x="186.2" y="163.6">0201</text>
<text x="195.8" y="162.1">NM</text>
<text x="195.8" y="163.3">0201</text>
<text x="51.3" y="168.1">0201</text>
<text x="102.7" y="169.3">C0129</text>
<text x="102.7" y="170.5">100pF</text>
<text x="102.7" y="172.9">25V</text>
<text x="102.7" y="171.7">5%</text>
<text x="58.5" y="174.7">R0101</text>
<text x="58.5" y="179.6">NM</text>
<text x="102.7" y="174.1">0201</text>
<text x="39.4" y="180.6">J0119</text>
<text x="58.5" y="181.1">0201</text>
<text x="94.3" y="184.8">C0102</text>
<text x="100.3" y="184.8">C0103</text>
<text x="39.4" y="186.7">818012931</text>
<text x="94.3" y="186">22PF</text>
<text x="94.3" y="189.6">0201</text>
<text x="94.3" y="188.4">DC 25V</text>
<text x="94.3" y="187.2">+/-5%</text>
<text x="100.3" y="186">22PF</text>
<text x="100.3" y="189.6">0201</text>
<text x="100.3" y="188.4">DC 25V</text>
<text x="100.3" y="187.2">+/-5%</text>
</g>
<g font-size="1.1" fill="#f00">
<text x="65.2" y="36.2">o</text>
<text x="58.8" y="46.3" transform="rotate(-180 58.8 46.3)">o</text>
<text x="60.4" y="43.3">o</text>
<text x="111.6" y="43.3">o</text>
<text x="114.1" y="43.3">ANT_LMH</text>
<text x="120.3" y="43.3">&lt;1&gt;</text>
<text x="83.1" y="50.9">LTE_VFE28</text>
<text x="5.5" y="105.8">LTE_VFE28</text>
<text x="187.5" y="112.9">LTE_VMIPI</text>
<text x="16.5" y="117.3">o</text>
<text x="229.4" y="138.2" transform="rotate(-180 229.4 138.2)">o</text>
<text x="229.4" y="139.4" transform="rotate(-180 229.4 139.4)">o</text>
<text x="229.4" y="140.6" transform="rotate(-180 229.4 140.6)">o</text>
<text x="206.2" y="157.9">o</text>
<text x="101" y="165.5">LTE_VMIPI</text>
<text x="204.4" y="172.8" transform="rotate(-180 204.4 172.8)">o</text>
<text x="105.7" y="179.4">o</text>
<text x="204.7" y="177">o</text>
<text x="105.5" y="181.1" transform="rotate(-180 105.5 181.1)">o</text>
</g>
<g font-size="1.1" fill="#004080">
<text x="74.6" y="36.3">RF2</text>
<text x="74.6" y="39.9">GND</text>
<text x="80.5" y="36.3" transform="rotate(-90 80.5 36.3)">GND</text>
<text x="81.8" y="39.9">GND</text>
<text x="82.2" y="36.3">RF1</text>
<text x="74.6" y="43.5">RF4</text>
<text x="74.6" y="47.1">CTL</text>
<text x="81.8" y="47.1">GND</text>
<text x="82.2" y="43.5">RF3</text>
<text x="80.5" y="48.3" transform="rotate(-90 80.5 48.3)">VDD</text>
<text x="89.5" y="71">1</text>
<text x="72.8" y="76.9">1</text>
<text x="87.2" y="78.1">1</text>
<text x="87.2" y="84.1">1</text>
<text x="87.2" y="90">1</text>
<text x="211.9" y="119.9">CLK</text>
<text x="216.6" y="116.3" transform="rotate(-90 216.6 116.3)">GND</text>
<text x="218.9" y="117" transform="rotate(-90 218.9 117)">VDDA</text>
<text x="221.4" y="118.9" transform="rotate(-90 221.4 118.9)">L_BOOST</text>
<text x="224" y="119.9">VHV</text>
<text x="233.4" y="115.1">2</text>
<text x="235.2" y="115.1">1</text>
<text x="211.9" y="124.7">VIO</text>
<text x="211.9" y="122.3">DATA</text>
<text x="222.9" y="122.3">ATEST</text>
<text x="223.2" y="124.7">VREG</text>
<text x="6" y="131.8">1</text>
<text x="216.6" y="129.5" transform="rotate(-90 216.6 129.5)">OUTA</text>
<text x="218.9" y="129.5" transform="rotate(-90 218.9 129.5)">OUTB</text>
<text x="221.4" y="129.5" transform="rotate(-90 221.4 129.5)">OUTC</text>
<text x="6" y="133">2</text>
<text x="6" y="134.2">3</text>
<text x="6" y="135.4">4</text>
<text x="168.9" y="159.3">OUT</text>
<text x="172.4" y="161.8" transform="rotate(-90 172.4 161.8)">GND</text>
<text x="172.4" y="158.1" transform="rotate(-90 172.4 158.1)">GND</text>
<text x="173.9" y="159.3">IN</text>
<text x="41.8" y="183.1">1</text>
<text x="41.8" y="184.4">2</text>
</g>
<g font-size="1.1" fill="#000040">
<text x="108.9" y="179.3">MIPI1_SCLK</text>
<text x="116.4" y="179.3">&lt;19&gt;</text>
<text x="108.2" y="181.7">MIPI1_SDATA</text>
<text x="116.4" y="181.7">&lt;19&gt;</text>
</g>
<g font-size=".9">
<text x="28.8" y=".9">5</text>
<text x="84.2" y=".9">4</text>
<text x="139.5" y=".9">3</text>
<text x="194.9" y=".9">2</text>
<text x="250.2" y=".9">1</text>
<text x=".3" y="26.3">D</text>
<text x="278.2" y="26.3">D</text>
<text x=".3" y="75.1">C</text>
<text x="278.2" y="75.1">C</text>
<text x=".3" y="123.8">B</text>
<text x="278.2" y="123.8">B</text>
<text x=".3" y="172.5">A</text>
<text x="278.2" y="172.5">A</text>
<text x="28.8" y="197.1">5</text>
<text x="84.2" y="197.1">4</text>
<text x="139.5" y="197.1">3</text>
<text x="194.9" y="197.1">2</text>
<text x="250.2" y="197.1">1</text>
</g>
</svg>
